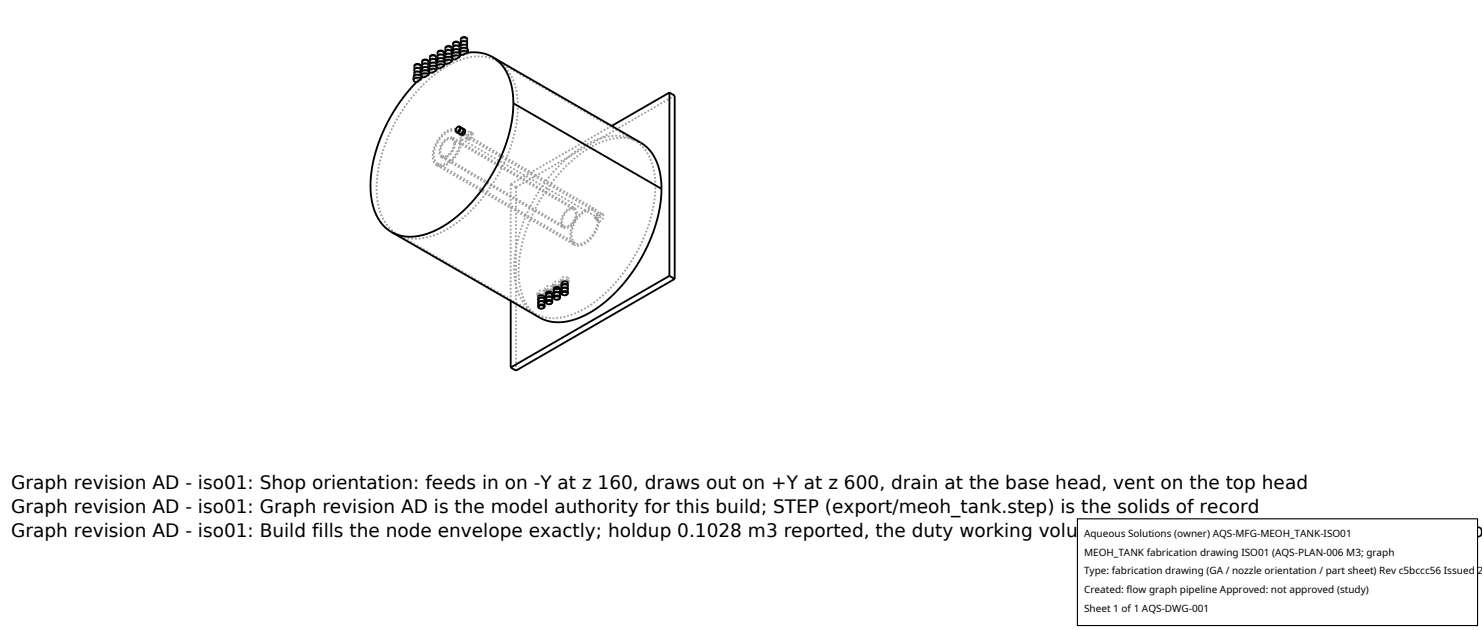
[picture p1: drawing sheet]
<svg xmlns="http://www.w3.org/2000/svg" width="212mm" height="90mm" viewBox="0 0 212 90" stroke-linecap="round" stroke-linejoin="round" font-family="sans-serif">
<g fill="none" stroke="#a0a0a0" stroke-width=".26" stroke-dasharray=".3 .3" stroke-linecap="butt">
<path d="M59.2 11l.3-.2h.4M59.2 10.5l.2-.2h.5M59.2 10l.3-.3 .4 .1M59.2 9.5l.3-.3 .4 .1M59.2 9.4v-.1M59.2 11v-.2M59.2 10.5v-.1M59.2 10v-.1M59.2 9.4v.1M59.6 11.7h.1M59.7 11.7h-.2M59.9 10.8l.2 .2"/>
<path d="M59.9 10.3l.2 .2M59.9 9.8l.2 .2M59.9 9.3l.2 .2M60.1 9.3v.1M60.1 11l-.2 .2h-.2h-.4l-.1-.2M60.1 10.5l-.2 .1-.2 .1h-.3l-.2-.2M60.1 10l-.2 .1-.2 .1h-.3l-.2-.2M60.1 11v-.2M60.1 10.5v-.1M60.1 10v-.1M60.1 9.5l-.2 .1-.2 .1-.4-.1-.1-.1M60.1 9.4l-.2 .1-.2 .1-.4-.1-.1-.1"/>
<path d="M60.1 9.4v.1M60.1 10.5l-.1 .2h-.3h-.4l-.1-.2M60.1 10l-.2 .2h-.2h-.4l-.1-.2M60.1 9.5l-.1 .1-.4 .1-.3-.1-.1-.1M60.2 11.1v.1M60.2 10.3l.3 .3h.5M60.2 11.2l-.1 .3-.4 .2M60.2 11l-.2 .2-.4 .1-.4-.1-.1-.2M60.2 11v.2M60.3 10.4l.3-.3 .4 .1M60.3 9.8l.3-.2 .4 .1M60.3 9.3l.3-.2 .4 .1"/>
<path d="M60.3 8.8l.3-.2h.4M60.3 10.4v-.3M60.3 9.8v-.1M60.3 9.3v-.1M60.3 8.7v.1M60.5 10.7l-.2 .3M60.5 10.7v.4M60.9 10.6h.1M60.9 10.6l.3-.3M60.9 10.6h-.4l-.2-.2M61 10.6l-.5 .1M61 10.2l.2 .1"/>
<path d="M61 9.7l.2 .1M61 9.2l.2 .1M61 8.6l.2 .2M61.2 10.2v.1M61.2 9.8l-.2 .2-.3 .1-.3-.1-.1-.2M61.2 9.3l-.2 .2-.2 .1-.4-.1-.1-.2M61.2 8.8l-.1 .2-.3 .1-.3-.1-.2-.2M61.2 8.7l-.2 .2-.3 .1-.3-.1-.1-.2M61.2 9.8v-.1M61.2 9.3v-.1M61.2 8.7v.1M61.2 10.3v-.1"/>
<path d="M61.2 10.3v-.2M61.2 9.8l-.1 .2-.3 .1-.3-.1-.2-.2M61.2 9.3l-.1 .2-.3 .1-.4-.1-.1-.2M61.2 8.8l-.1 .2-.3 .1-.4-.1-.1-.2M61.3 10.2l-.1 .1M61.4 8.2l.3-.3 .4 .1M61.4 8.1v.1M61.4 9.7l.3-.2h.4M61.4 9.2l.3-.2h.4M61.4 8.7l.3-.2h.4M61.4 9.7v-.2M61.4 9.2v-.1"/>
<path d="M61.4 8.7v-.1M61.6 10l-.2-.1-.1-.2M61.6 10v.4M61.7 9.8l-.4 .3M61.7 9.8l.4-.1 .2-.2M61.8 9.9l-.4-.2M61.8 9.9l-.1-.1M61.8 9.9l-.2 .1M62.1 9.5l.2 .2M62.1 9l.2 .2M62.1 8.5l.2 .2M62.1 8l.2 .2"/>
<path d="M62.3 9.2l-.2 .2h-.2h-.3l-.2-.2M62.3 8.7l-.2 .2h-.3h-.2l-.2-.2M62.3 8.2l-.2 .2h-.2h-.3l-.2-.2M62.3 8.1l-.1 .2h-.3h-.3l-.2-.2M62.3 9.2v-.1M62.3 8.7v-.1M62.3 8.1v.1M62.3 9.5v.2M62.3 9.5v-.1M62.3 9.2l-.1 .2-.3 .1-.4-.1-.1-.2M62.3 8.7l-.1 .2-.3 .1-.4-.1-.1-.2M62.3 8.2l-.1 .2h-.3h-.4l-.1-.2"/>
<path d="M62.4 9.6l-.1 .1M62.5 9.1l.3-.3 .5 .1M62.5 8.6l.3-.3 .5 .1M62.5 8.1l.3-.3 .5 .1M62.5 7.5l.3-.2 .5 .1M62.5 7.5v-.1M62.5 9.1v-.2M62.5 8.6v-.1M62.5 8.1v-.1M62.8 9.4l-.3-.1-.1-.2M62.8 9.4v.4M62.8 9l-.4 .3"/>
<path d="M62.8 9h.4l.2-.2M62.9 9.3l-.4-.2M62.9 9.3l-.1-.3M62.9 9.3l-.1 .1M63.3 8.9l.1 .1M63.3 8.4l.1 .2M63.3 7.9l.1 .2M63.3 7.4l.1 .1M63.4 7.4v.1M63.4 8.6l-.2 .1-.2 .1-.3-.1-.2-.1M63.4 8.1l-.2 .1-.2 .1-.3-.1-.2-.1M63.4 8.6v-.1"/>
<path d="M63.4 8.1v-.1M63.4 7.5l-.1 .2-.3 .1-.3-.1-.2-.2M63.4 7.5l-.1 .1-.3 .1-.3-.1-.2-.1M63.4 8.8v.2M63.4 8.8v-.1M63.4 8.6l-.1 .1-.3 .1h-.4l-.1-.2M63.4 8.1l-.1 .1-.3 .1-.4-.1-.1-.1M63.4 7.6l-.1 .1-.3 .1-.4-.1-.1-.1M63.5 8.9l-.1 .1M63.6 8.4l.3-.2 .5 .1M63.6 7.9l.3-.2h.5M63.6 7.4l.3-.2h.5"/>
<path d="M63.6 6.9l.3-.2h.5M63.6 8.4v-.2M63.6 7.9v-.1M63.6 7.4v-.1M63.6 6.8v.1M63.9 8.7l-.3-.1-.1-.2M63.9 8.7v.5M64 8.4l-.5 .2M64 8.4h.3l.2-.2M64 8.7l-.4-.3M64 8.7v-.3M64 8.7h-.1"/>
<path d="M64.4 8.3l.1 .1M64.4 7.7l.1 .2M64.4 7.2l.1 .2M64.4 6.7l.1 .2M64.5 7.9l-.1 .2-.3 .1-.3-.1-.2-.2M64.5 7.4l-.1 .2-.3 .1-.3-.1-.2-.2M64.5 6.9l-.1 .2h-.3h-.3l-.2-.2M64.5 6.8l-.1 .2-.3 .1-.3-.1-.2-.2M64.5 7.9v-.1M64.5 7.4v-.1M64.5 6.8v.1M64.5 8.2v.2"/>
<path d="M64.5 7.9l-.1 .2-.3 .1-.4-.1-.1-.2M64.5 7.4l-.1 .2-.3 .1-.4-.1-.1-.2M64.5 6.9l-.1 .2-.3 .1-.4-.1-.1-.2M64.6 19.9l.2 .2 .1 .4M64.6 19.9l17.3 10M64.6 8.3l-.1 .1M64.7 19.7l.2 .3 .1 .4M64.7 19.7l17.4 10M64.7 7.8l.3-.2h.5M64.7 7.3l.3-.2h.5M64.7 6.8l.3-.3 .5 .1M64.7 6.3l.3-.3 .5 .1"/>
<path d="M64.7 7.8v-.2M64.7 7.3v-.1M64.7 6.8v-.1M64.7 6.2v.1M65 8.1v.4M65 8.1l-.3-.1-.1-.2M65.1 7.9l-.5 .2M65.1 7.9h.4M65.1 8l-.4-.2M65.1 8l-.1 .1M65.1 8v-.1M65.2 18.8l.4 .4 .2 .8"/>
<path d="M65.2 18.8l19.7 11.3M65.3 18.5l.5 .5 .2 .9M65.3 18.5l19.7 11.4M65.5 7.6l.1 .2M65.5 7.1l.1 .2M65.5 6.6l.1 .2M65.5 6.1l.1 .2M65.5 7.9l.2 .1M65.6 18.1l-.4 .3v.4M65.6 7.8l-.1 .1M65.6 7.3l-.1 .2h-.3h-.3l-.2-.2M65.6 6.8l-.1 .1-.3 .1h-.3l-.2-.2"/>
<path d="M65.6 6.3l-.1 .1-.3 .1-.3-.1-.2-.1M65.6 6.2l-.1 .1-.3 .1-.3-.1-.2-.1M65.6 7.8v-.2M65.6 7.3v-.1M65.6 6.8v-.1M65.6 6.2v.1M65.6 7.3l-.1 .2h-.3h-.4l-.1-.2M65.6 6.8l-.1 .2h-.3h-.3l-.2-.2M65.6 6.3l-.1 .1-.3 .1-.4-.1-.1-.1M65.7 18.1l-.3 .1-.2 .2v.3v.2M65.7 7.7v.1M65.7 7.8v.2"/>
<path d="M65.8 20l-.1 .7-.3 .7-.8 1.3-.5 .4-.6 .3-.5 .1-.5-.1M65.9 5.6l.2-.2 .5 .1M65.9 5.5v.1M65.9 7.2l.2-.3 .5 .1M65.9 6.7l.2-.3 .5 .1M65.9 6.1l.2-.2 .5 .1M65.9 7.2l-.1-.3M65.9 6.7l-.1-.2M65.9 6.1l-.1-.1M66 19.9l19.2 11.1M66 19.9l-.1 .7-.3 .8-.9 1.4-.7 .6-.5 .3-.6 .1-.5-.2M66 18.3l-.3 .3-.1 .5"/>
<path d="M66.1 7.7h-.3M66.1 7.7v.2M66.1 18.4h-.2l-.2 .2-.1 .3 .1 .2M66.4 18.5h-.2l-.3 .3-.1 .3 .1 .2M66.6 7l.1 .2M66.6 6.5l.1 .2M66.6 6l.1 .1M66.6 5.5l.1 .1M66.6 19.8l-.1-.2 .1-.4 .3-.3 .3-.1M66.6 19.8l.3 .2M66.7 7.5l.1 .1M66.7 7.2l-.1 .1-.3 .1-.3-.1-.1-.1"/>
<path d="M66.7 6.7l-.1 .1-.3 .1-.3-.1-.1-.1M66.7 6.1l-.1 .2-.3 .1-.3-.1-.1-.2M66.7 5.6l-.1 .2-.3 .1-.3-.1-.1-.2M66.7 5.5l-.1 .2-.3 .1-.3-.1-.1-.2M66.7 7.2v-.3M66.7 6.7v-.2M66.7 6.1v-.1M66.7 5.5v.1M66.7 6.7l-.1 .1-.3 .1-.4-.1-.1-.1M66.7 6.1l-.1 .2-.3 .1-.3-.1-.2-.2M66.7 5.6l-.1 .2-.3 .1-.3-.1-.2-.2M66.8 7.5v.1"/>
<path d="M66.8 7.6l-.2 .1h-.5M66.8 7.1l-.1 .3-.4 .1-.4-.1-.2-.3M66.9 20h.2l.2-.2 .3-.6M67.2 18.8l.1 .3M67.2 18.8l.2 .2M67.3 19.1l-.2 .6-.3 .1h-.2M67.4 19h-.3l-.2 .3-.1 .4 .1 .3M67.6 19.2l-.2-.2M71 8.7l-1.5-.6h-1.7l-1.8 .3-2.1 1-1.8 1.2-2 1.8-1.8 2.2-1.5 2.3-1.3 2.5-.9 2.5-.6 2.5-.2 2.4 .2 2.1 .5 1.9 1 1.5 .6 .6 .6 .5M71 8.7l19.7 11.4M74 15.2l-.2-2.1-.6-1.8-.9-1.5-1.3-1.1M56.7 33.4l1.2 .5 1.2 .2 1.3-.1 1.5-.4 1.6-.7 1.4-.8 1.4-1.1 1.4-1.4 1.3-1.4 1.2-1.8 1.1-1.8 1-2 .7-1.8 .5-1.9 .3-1.8 .2-1.9"/>
<path d="M56.7 33.4l19.7 11.4M62.4 23.6l-.4-.5-.2-.8 .1-.9 .5-1.1 .6-.9 .8-.7 .8-.3 .7 .1M62.4 23.6l19.6 11.4M62.5 23.4l-.4-.4-.1-.8 .1-1 .4-.9 .7-.9 .7-.5 .7-.3 .6 .2M62.5 23.4l19.7 11.3M63.1 22.5l-.3-.3-.1-.5 .4-1.1 .8-.8 .4-.2 .4 .1M63.1 22.5l17.3 10M63.2 22.3l-.2-.3-.1-.3 .3-1 .7-.8 .3-.1 .4 .1M63.2 22.3l17.4 10M64.9 20.5l-.2 .8-.5 .6-.5 .4h-.5M65 20.4l-.2 .8-.5 .9-.7 .4h-.5M72.9 26.3l14.5-8.3"/>
<path d="M73.7 26.7l-.8-.4M73.7 26.7l22.7-13M80.1 39.9l.1 .2 .4 .1 .4-.1 .2-.2M80.4 32.5h.6l.7-.4 .5-.8 .2-.8M80.6 32.3h.5l.5-.3 .5-.7 .1-.8M81 39.6h-.6l-.2 .1-.1 .2M81.2 39.9l-.2-.3M81.9 29.9l-.2-.1-.4 .2-.7 .7-.3 .9v.5l.3 .2M82 35l-.4-.5-.2-.8 .2-1 .4-1.1 .8-1 .7-.6 .8-.3 .7 .2M82.1 29.7l-.4-.1-.4 .2-.5 .3-.4 .6-.2 .5-.1 .6 .1 .4 .2 .3M82.2 34.7l-.4-.4-.2-.7 .2-1 .4-.9 .6-.8 .7-.7 .7-.2 .7 .1M82.2 30.5v-.3l-.3-.3"/>
<path d="M82.4 30.5l-.1-.5-.2-.3M84.9 30.1l.3 .4 .2 .7M85 29.9l.4 .4 .2 .5M85 31.3l.4 .2M85 31v.1M85 31l.4 .2M85 31.3v-.3M85 31.1v.2M85.2 31.4l.4 .2M85.2 30.6v.4M85.2 30.6l.4 .2M85.2 30.6l.3-.2h.2"/>
<path d="M85.2 31v.4M85.4 31.5l-.4 1.4-.8 1.2-.6 .4-.5 .3-.5 .1-.4-.2M85.4 31.2v.3M85.6 30.8l.2-.2h.3M85.6 31.6l-.5 1.5-.9 1.2-.7 .5-.5 .2-.5 .1-.5-.1M85.7 30.4l.1 .3-.1 .3-.2 .3-.3 .1M86.1 30.6l.1 .2-.1 .4-.2 .3-.3 .1M86.1 30.6l-.4-.2M90.7 20.1l-.8-.4-.9-.2-1.7-.1-1.9 .5-2 .9-1.9 1.4-1.9 1.7-1.7 2.1-1.6 2.4-1.2 2.5-.9 2.6-.6 2.5-.2 2.4 .2 2.1 .6 1.8 .9 1.4 1.3 1.1M93.6 26.6l-.2-2.1-.6-1.9-.9-1.5-1.2-1M72.9 43v-16.7M73.7 52.9v-26.2"/>
<path d="M76.4 44.8l1.1 .4 1.3 .2 1.4-.1 1.4-.3 1.4-.7 1.5-.8 1.4-1.2 1.4-1.3 1.4-1.6 1.2-1.6 1.1-1.9 .9-1.7 .7-2 .6-2 .3-1.9 .1-1.7M76.8 42.2l.2 .2 .6 .1M76.8 41.8l.1 .2 .4 .1 .4-.1 .2-.2M76.8 42.2v-.4M76.9 42l.1 .1M76.9 42l-.1 .2M76.9 42.8l.4 .2 .5-.2M76.9 43.3l.4 .2 .5-.2M76.9 42.7l.1 .2 .3 .1 .3-.1 .1-.2M76.9 43.2l.1 .2 .3 .1 .3-.1 .1-.2M76.9 43.8l.1 .1 .3 .1 .3-.1 .1-.1M76.9 43.9l.4 .1 .4-.1"/>
<path d="M77 42.1l.4-.1 .3 .2M77.1 45.3l-1.3-1-1-1.5-.5-1.8-.2-2.1 .2-2.5 .5-2.4 .9-2.6 1.3-2.6 1.5-2.3 1.9-2.3 1.9-1.8 2-1.3 1.9-.9 2-.5 1.7 .1 1.6 .6M77.5 42.4l.1 .1M77.5 42.4l.3-.1M77.6 42.5l.3-.3M77.7 41.6l-.6-.1-.2 .1-.1 .2M77.7 42l-.4-.1-.4 .1M77.7 42.2l-.2 .2M77.7 42.2l.1 .1M77.8 42.3l-.4-.2h-.4M77.8 42.4l-.2 .2h-.3l-.3-.1-.1-.2M77.9 41.6l.1 .2 .4 .1 .4-.1 .2-.2"/>
<path d="M77.9 41.2l.1 .2 .4 .1 .4-.1 .2-.2M77.9 41.6v-.4M77.9 41.8l-.2-.2M77.9 42.2l-.2-.2M77.9 42.2v-.4M78 41.7l.3-.2 .4 .1M78 42.2l.4 .2 .5-.2M78 42.7l.4 .2 .5-.2M78 43.1l.1 .2 .3 .1 .3-.1 .2-.2M78 42.1l.1 .2h.3h.3l.2-.2M78 42.6l.1 .2 .3 .1 .3-.1 .2-.2M78 41.6l.1 .2h.3h.3l.2-.2"/>
<path d="M78 41.6v.1M78 43.2l.4 .2 .4-.2M78.7 41.4h-.4l-.3 .2M78.7 41.6l.2 .1M78.8 41.4l-.6-.1-.2 .1-.1 .2M78.8 40.9l-.6-.1-.2 .2-.1 .2M78.9 41.6l-.2-.2M78.9 41.6v.1M78.9 41.7l-.1 .2-.4 .1-.3-.1-.1-.2M78.9 41.9l-.1 .2h-.4l-.3-.1-.1-.2M79 40.9l.1 .3 .4 .1 .4-.1 .2-.3M79 40.5l.1 .2 .4 .1h.4l.2-.3"/>
<path d="M79 40.9v-.4M79 41.6l-.2-.2M79 41.2l-.2-.3M79 41.6v-.4M79.1 41.1l.3-.2h.4M79.1 41.6l.4 .1 .5-.1M79.1 42.1l.4 .1 .5-.1M79.1 41.4l.1 .2 .3 .1 .3-.1 .2-.2M79.1 42l.1 .1 .3 .1 .3-.1 .2-.1M79.1 42.5l.1 .1 .3 .1 .3-.1 .2-.1M79.1 40.9l.1 .2 .3 .1 .3-.1 .2-.2M79.1 40.9v.2"/>
<path d="M79.1 42.6l.4 .1 .5-.1M79.8 40.8l-.4-.1-.3 .2M79.8 40.9l.2 .2M79.9 40.7l-.6-.1-.2 .2-.1 .1M79.9 40.3l-.6-.1-.2 .1-.1 .2M80 40.9l-.2-.1M80 40.9v.2M80 41.1l-.1 .2-.3 .1-.4-.1-.1-.2M80 41.2l-.1 .2-.3 .1-.4-.1-.1-.2M80.1 40.3l.1 .2 .3 .1 .6-.1M80.1 40.3v-.4M80.1 40.9l-.2-.2"/>
<path d="M80.1 40.5l-.2-.2M80.1 40.9v-.4M80.2 40.9l.4 .2 .5-.2M80.2 41.4l.4 .2 .5-.2M80.2 40.4l.2-.3M80.2 40.8l.1 .2 .3 .1 .4-.1 .1-.2M80.2 41.3l.1 .2 .3 .1 .3-.1 .2-.2M80.2 41.8l.1 .2 .3 .1 .3-.1 .2-.2M80.2 40.3l.1 .2h.3l.4-.1M80.2 40.3v.1M80.2 41.9l.4 .2 .5-.2M80.3 40l.1 .1"/>
<path d="M80.3 40l-.2 .3M80.4 40.1l-.2 .2M81 40.4l.1 .1M81 40.4l-.5 .2-.2-.1-.1-.1M81 40l-.3-.1-.4 .1M81.1 40.4l-.1 .2-.4 .2-.3-.1-.1-.2M81.1 40.5l.1-.2M81.2 40.3l-.2-.3M81.2 40.3v-.4"/>
</g>
<g fill="none" stroke="#000" stroke-width=".26">
<path d="M59.1 11.4l.1 .2 .3 .1M59.2 10.8v-.4l.4-.2 .4 .2 .1 .4M59.2 10.4v-.5l.4-.2 .5 .2v.5M59.2 9.9v-.5l.4-.2 .5 .2v.5M59.2 9.3l.4-.2 .3 .1 .2 .1M60.2 11.3l-.6 .4-1.4 1.4-1.2 1.6-1.1 1.8-.8 1.6-.8 1.8-.6 1.8-.5 1.7-.2 1.7-.1 1.5 .1 1.5 .3 1.3 .4 1.3 .6 1 .7 .8 .9 .6M60.2 11.3l-.3-.2h-.4l-.3 .1-.1 .2M60.2 11v-.1l-.3-.2h-.6l-.2 .2v.5M60.3 11l-.1 .1v.2M60.3 10.1v-.4l.4-.1 .5 .1v.4M60.3 9.7v-.5l.4-.1 .5 .1v.5M60.3 9.2v-.5l.4-.1 .5 .1v.5"/>
<path d="M60.3 8.7l.4-.2 .3 .1 .2 .1M61.3 10.7l-.1-.5-.5-.2-.5 .2v.6M61.3 10.7l-.8 .4-.2-.1-.1-.2M61.3 10.7l-.3-.2h-.3h-.4l-.1 .3M61.3 10.1l-.1 .1M61.4 9.1v-.5l.4-.2 .5 .2v.5M61.4 8.6v-.5l.4-.2 .5 .2v.5M61.4 8.1l.4-.3 .3 .1 .2 .2M62.3 9.4l-.1-.4-.5-.1-.3 .2v.4M62.4 10l-.1-.5-.5-.1-.5 .2v.5M62.4 10l-.8 .4-.2-.1-.1-.2M62.4 10l-.3-.1-.3-.1-.4 .1-.1 .2"/>
<path d="M62.4 9.3l-.1 .2M62.5 8.5v-.5l.4-.2 .5 .2v.5M62.5 8v-.5l.4-.2 .5 .1v.6M62.5 7.4l.2-.1 .2-.1 .4 .1 .1 .1M63.4 8.7l-.1-.3-.5-.1-.3 .2v.4M63.5 9.4v-.5l-.6-.2-.5 .2v.6M63.5 9.4l-.7 .4-.3-.1-.1-.2M63.5 9.4l-.3-.2h-.4l-.3 .1-.1 .2M63.5 8.6l-.1 .2M63.6 7.8v-.5l.5-.2 .4 .2v.5M63.6 7.3v-.5l.4-.2 .5 .2v.5M63.6 6.8l.4-.2h.3l.2 .2"/>
<path d="M64.5 8.2h.1M64.5 8.2v-.4l-.5-.1-.4 .1v.4M64.6 8.7v-.4l-.6-.2-.5 .2v.6M64.6 8.7l-.7 .5-.3-.1-.1-.2M64.6 8.7l-.3-.1-.3-.1-.4 .2-.1 .2M64.6 8.1l-.1 .1M64.7 7.6v-.4l.4-.2 .5 .2v.4M64.7 7.2v-.5l.4-.2 .5 .2v.5M64.7 6.7v-.5l.4-.2 .5 .2v.5M64.7 6.2l.4-.3 .3 .1 .2 .2M65.2 18.8v.1M65.6 18.1h.1"/>
<path d="M65.6 18.1l.2 .2M65.6 18.1l.1 .2-.1 .3-.2 .2h-.2M65.6 18.1h-.2l-.2 .2-.1 .3 .1 .2M65.6 19.1l.1 .1M65.7 8.1l-.7 .4-.3-.1-.1-.2M65.7 8.1l-.2-.2h-.4l-.3 .1-.2 .2M65.7 18.1l.5 .4-.1 .4-.3 .2-.6-.2M65.7 18.1l.1 .2M65.7 7.6l.1 .2 .3 .1 .6-.4h1.7l1 .2 .9 .4M65.7 7.7l-.3-.2h-.6l-.2 .2v.5M65.8 18.3l-.3 .5-.2 .1-.1-.1M65.8 7.7l-.1 .4"/>
<path d="M65.8 7l.4-.2 .4 .1 .2 .2v.4l-.2-.2h-.4l-.4 .1-.1 .2zM65.8 18.3l-.2 .5-.4 .1M65.8 6.9v-.4l.5-.1 .4 .1v.4M65.8 6.5v-.4l.4-.2 .5 .1v.5M65.8 6v-.5l.4-.1 .5 .1v.5M65.9 5.5l.3-.2h.3l.2 .2M66 18.3l.1 .1M66.1 18.4l.3 .2v.4l-.4 .3-.3-.1M66.1 18.4l.1 .2-.1 .3-.2 .2-.2 .1M70.3 8.1l21.7 12.6 1.1 1.1 .7 1.5 .5 1.7 .2 2M70.3 8.1l1.3 1.1 .9 1.5 .6 1.8 .2 2.2M73.3 14.7l-.1 2-.3 1.8-.6 2-.7 1.8-.9 1.8-1.1 1.8-1.3 1.9-1.3 1.5-1.5 1.4-1.3 1-1.6 1-1.5 .6-1.4 .4-1.3 .1-1.4-.2-1.1-.5"/>
<path d="M73.3 14.7l21.2 12.3M95.6 13.2l.8 .5v26.1M95.6 13.2v26.2M95.6 13.2l-8.2 4.8M94.5 27l-.3 2.9-.9 3.1-1.3 3.1-1.9 3-2.1 2.6-2.4 2.1-1.2 .7-1.2 .7-1.1 .4-1.2 .3-1.9 .1-1-.2-.7-.3-21.4-12.4M95.6 39.4l.8 .4M95.6 39.4l-22.7 13.1M96.4 39.8l-22.7 13.1-.8-.4M72.9 43v9.5M76.9 42.7v-.4l.3-.1 .5 .1 .1 .4M76.9 42.7l.1-.1 .3-.1h.3l.2 .2M76.9 42.7v.1"/>
<path d="M76.9 43.2v-.5l.4-.2 .4 .1 .1 .6M76.9 43.2l.1-.1 .3-.1 .4 .1 .1 .1M76.9 43.2v.1M76.9 43.7v-.5l.4-.2 .4 .2 .1 .5M76.9 43.7l.1-.1 .3-.1 .3 .1 .2 .1M76.9 43.7v.2M76.9 43.8l.1-.2 .3-.1 .4 .1v.2M76.9 43.8l.1-.1 .3-.1 .3 .1 .1 .1M76.9 43.8l.1 .2 .3 .1 .3-.1 .1-.2M77.8 42.7v.1M77.8 43.2v.1M77.8 43.7l-.1 .2"/>
<path d="M78 42.1v-.3l.4-.2 .4 .2 .1 .3M78 42.1l.1-.2 .3-.1 .3 .1 .2 .2M78 42.1v.1M78 42.6v-.6l.4-.1 .4 .1 .1 .6M78 42.6l.1-.2 .3-.1 .3 .1 .2 .2M78 42.6v.1M78 43.1v-.6l.4-.1 .4 .1 .1 .6M78 43.1l.1-.2h.3h.3l.2 .2M78 43.1v.1M78 43.2l.1-.2 .3-.1 .4 .1 .1 .2M78 43.2l.1-.2h.3h.3l.2 .2M78 43.2l.1 .2h.3h.3l.2-.2"/>
<path d="M78.9 42.1v.1M78.9 42.6v.1M78.9 43.1l-.1 .1M79.1 41.4v-.3l.4-.1 .4 .1 .1 .3M79.1 41.4l.1-.1 .3-.1 .4 .1 .1 .1M79.1 41.4v.2M79.1 42v-.6l.4-.2 .4 .2 .1 .6M79.1 42l.1-.2 .3-.1 .3 .1 .2 .2M79.1 42v.1M79.1 42.5v-.6l.4-.2 .4 .2 .1 .6M79.1 42.5l.1-.2 .3-.1 .3 .1 .2 .2M79.1 42.5v.1"/>
<path d="M79.1 42.6l.1-.3 .3-.1 .4 .1 .1 .3M79.1 42.6l.1-.2 .3-.1 .3 .1 .2 .2M79.1 42.6l.1 .1 .3 .1 .3-.1 .2-.1M80 41.4v.2M80 42v.1M80 42.5v.1M80.2 40.8l.1-.5 .4-.1 .3 .1 .1 .5M80.2 40.8l.1-.2h.3h.3l.2 .2M80.2 40.8v.1M80.2 41.3v-.6l.4-.1 .4 .1 .1 .6M80.2 41.3l.1-.2h.3h.3l.2 .2M80.2 41.3v.1"/>
<path d="M80.2 41.8v-.5l.4-.2 .4 .2 .1 .5M80.2 41.8l.1-.2h.3l.4 .1 .1 .1M80.2 41.8v.1M80.2 41.9l.1-.2 .3-.1 .4 .1 .1 .2M80.2 41.9l.1-.1 .3-.1h.3l.2 .2M80.2 41.9l.1 .2 .3 .1 .3-.1 .2-.2M81.1 40.8v.1M81.1 41.3v.1M81.1 41.8v.1"/>
</g>
<path d="M153.9 74.1h57.1v15.2h-57.1z" fill="#fff" stroke="#000" stroke-width=".16"/>
<g font-size="2.6">
<text x="1.6" y="69.8">Graph revision AD - iso01: Shop orientation: feeds in on -Y at z 160, draws out on +Y at z 600, drain at the base head, vent on the top head</text>
<text x="1.6" y="73.3">Graph revision AD - iso01: Graph revision AD is the model authority for this build; STEP (export/meoh_tank.step) is the solids of record</text>
<text x="1.6" y="76.7">Graph revision AD - iso01: Build fills the node envelope exactly; holdup 0.1028 m3 reported, the duty working volume (0.0421 m3, 7 days) stays the booked b</text>
</g>
<g font-size="1.4">
<text x="154.8" y="76.6">Aqueous Solutions (owner) AQS-MFG-MEOH_TANK-ISO01</text>
<text x="154.8" y="79.3">MEOH_TANK fabrication drawing ISO01 (AQS-PLAN-006 M3; graph</text>
<text x="154.8" y="82">Type: fabrication drawing (GA / nozzle orientation / part sheet) Rev c5bccc56 Issued 2</text>
<text x="154.8" y="84.7">Created: flow graph pipeline Approved: not approved (study)</text>
<text x="154.8" y="87.4">Sheet 1 of 1 AQS-DWG-001</text>
</g>
</svg>
